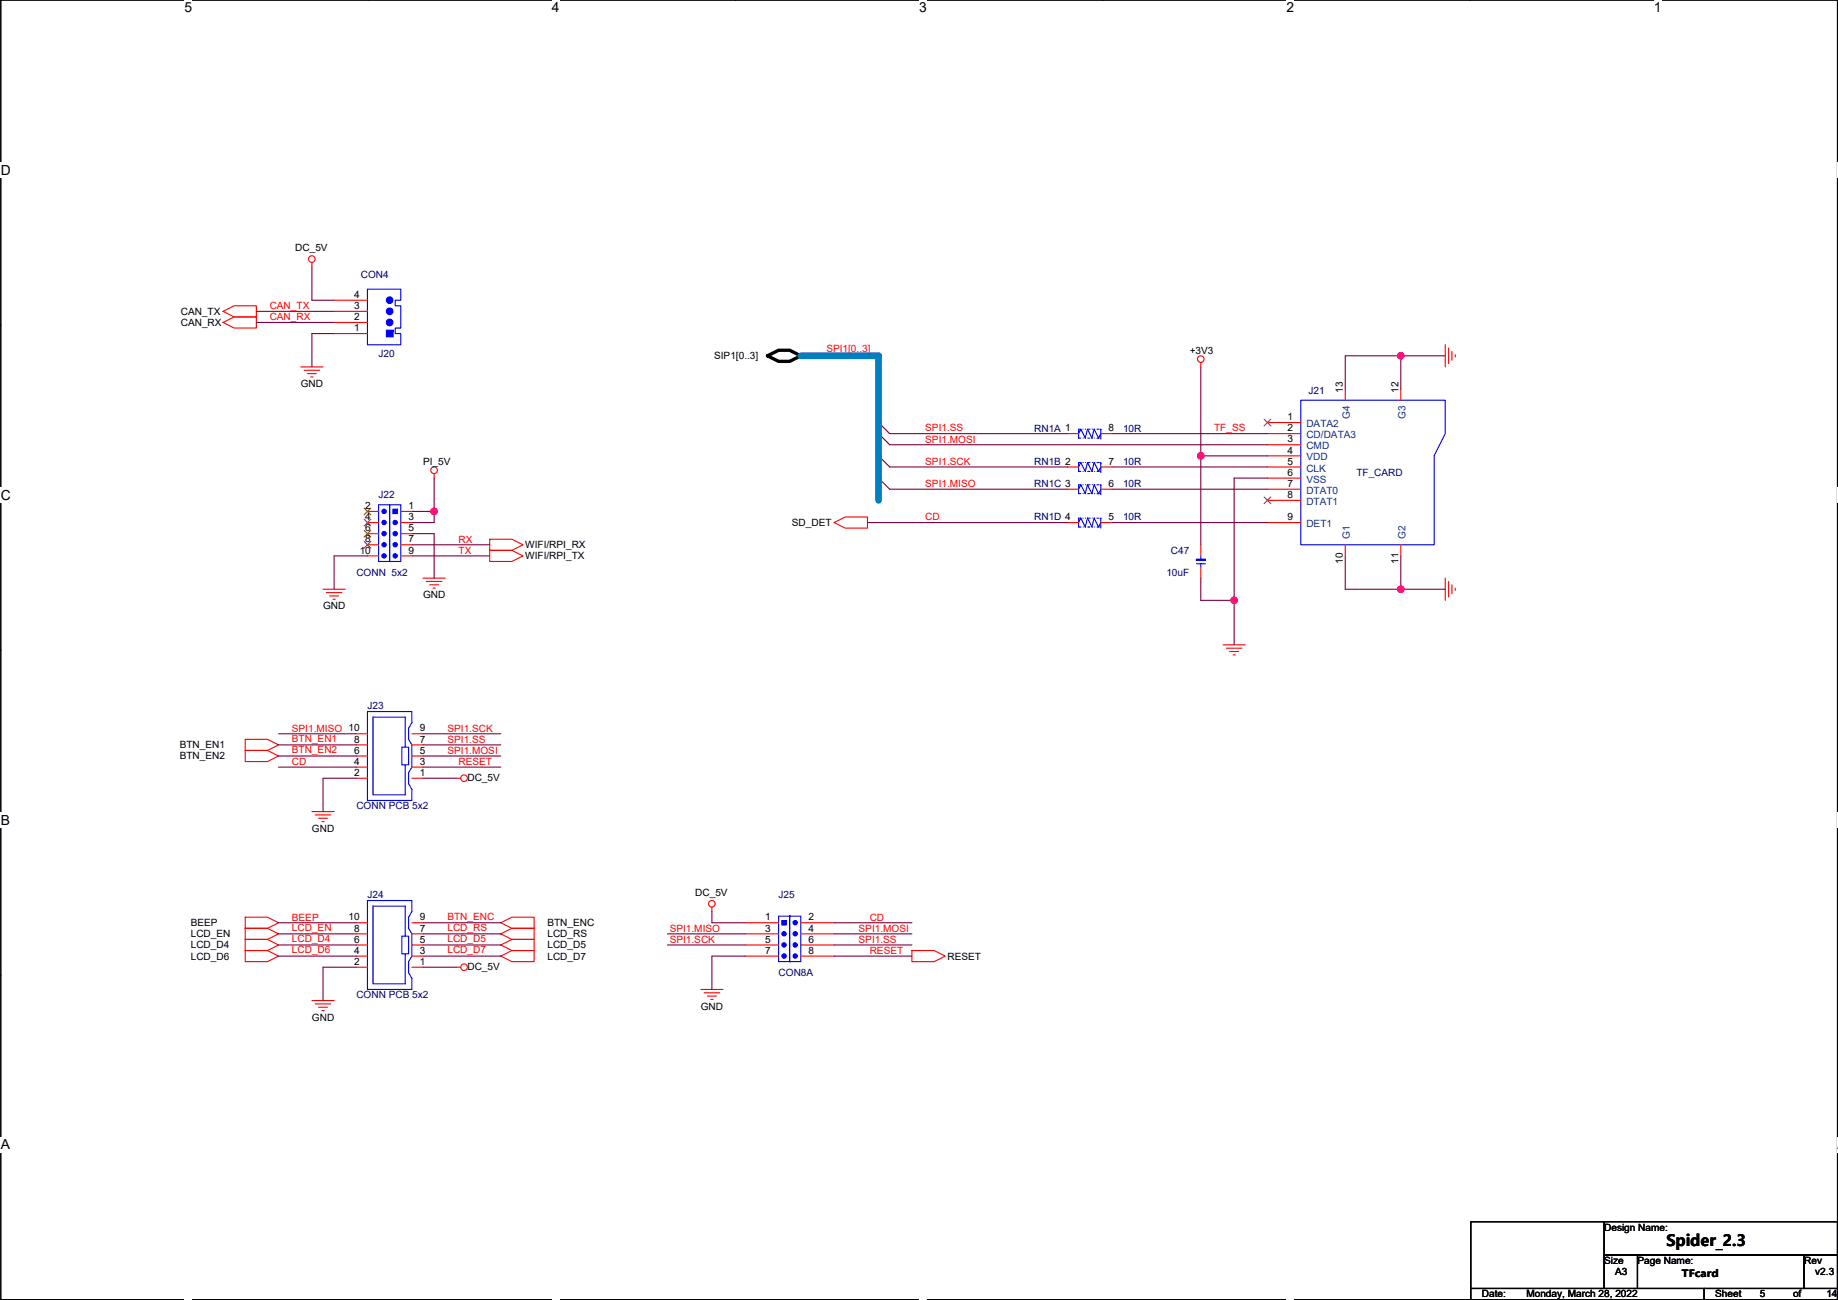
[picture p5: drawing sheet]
<svg xmlns="http://www.w3.org/2000/svg" width="420mm" height="297mm" viewBox="0 0 420 297" stroke-linecap="round" stroke-linejoin="round" font-family="sans-serif">
<path d="M.2 0h419.8v296.9h-419.8z" fill="none" stroke="#000" stroke-width=".25"/>
<g fill="#fff">
<path d="M42.2 0h1.7v3.5h-1.7z"/>
<path d="M42.2 296.9l1.7 .1z"/>
</g>
<path d="M84.1 0h.1M84.1 296.9h.1" fill="none" stroke="#000" stroke-width=".25"/>
<g fill="#fff">
<path d="M126.1 0h1.8v3.5h-1.8z"/>
<path d="M126.1 296.9l1.8 .1z"/>
</g>
<path d="M168.1 0h.1M168.1 296.9h.1" fill="none" stroke="#000" stroke-width=".25"/>
<g fill="#fff">
<path d="M210.1 0h1.7v3.5h-1.7z"/>
<path d="M210.1 296.9l1.7 .1z"/>
</g>
<path d="M252.1 0h.1M252.1 296.9h.1" fill="none" stroke="#000" stroke-width=".25"/>
<g fill="#fff">
<path d="M294.1 0h1.7v3.5h-1.7z"/>
<path d="M294.1 296.9l1.7 .1z"/>
</g>
<path d="M336.1 0h.1M336.1 296.9h.1" fill="none" stroke="#000" stroke-width=".25"/>
<g fill="#fff">
<path d="M378 0h1.8v3.5h-1.8z"/>
<path d="M378 296.9l1.8 .1z"/>
<path d="M.2 37.1h2.3v3.5h-2.3z"/>
<path d="M420 37.1h.2v3.5h-.2z"/>
<path d="M.2 111.4h2.3v3.5h-2.3z"/>
<path d="M420 111.4h.2v3.5h-.2z"/>
</g>
<path d="M.2 74.3h.1M420 74.3h.1" fill="none" stroke="#000" stroke-width=".25"/>
<g fill="#fff">
<path d="M.2 185.6h2.1v3.5h-2.1z"/>
<path d="M420 185.6h.2v3.5h-.2z"/>
</g>
<path d="M.2 148.5h.1M420 148.5h.1" fill="none" stroke="#000" stroke-width=".25"/>
<g fill="#fff">
<path d="M.2 259.8h2.1v3.5h-2.1z"/>
<path d="M420 259.8h.2v3.5h-.2z"/>
</g>
<path d="M.2 222.7h.1M420 222.7h.1M336.2 279.2h30.5v15.2h-30.5zM366.7 279.2h53.3v7.6h-53.3zM336.2 294.4h53.4v2.5h-53.4zM366.7 286.8h7.6v7.6h-7.6zM374.3 286.8h38.1v7.6h-38.1zM389.6 294.4h30.4v2.5h-30.4zM412.4 286.8h7.6v7.6h-7.6z" fill="none" stroke="#000" stroke-width=".25"/>
<g fill="none" stroke="#f00" stroke-width=".25">
<path d="M71.3 60v1M51 71.1l2.5-1.2h5.1v2.5h-5.1zM51 73.7l2.5-1.3h5.1v2.6h-5.1zM76.4 76.2h7.6M76.4 73.7h7.6M76.4 71.1h7.6M76.4 68.6h7.6M330.4 78.8v5M331.1 79.5v3.6M68.8 83.8h5M69.5 84.6h3.6M70.3 85.4h2"/>
<path d="M71 86.1h.6M244 99.1h2.6M251.6 99.1h2.6M274.5 82.8v1M289.7 96.5h7.7M289.7 99.1h7.7M307.5 88.9v2.6M320.2 88.9v2.6M331.9 80.3v2M332.7 81v.6M84 116.9h2.5M84 119.4h2.5"/>
<path d="M91.6 116.9h2.6M91.6 119.4h2.6M99.2 108.2v1M190.7 119.4l2.5-1.3h5.1v2.6h-5.1zM244 119.4h2.6M244 106.7h2.6M244 111.8h2.6M251.6 119.4h2.6M251.6 106.7h2.6M251.6 111.8h2.6M289.7 101.6h7.7M289.7 104.2h7.7"/>
<path d="M289.7 106.7h7.7M289.7 109.2h7.7M289.7 111.8h7.7M289.7 114.3h7.7M289.7 119.4h7.7M73.8 134.6h5.1M74.6 135.4h3.6M75.4 136.2h2M76.1 136.9h.5M84 121.9h2.5M84 124.5h2.5M84 127h2.5"/>
<path d="M91.6 121.9h2.6M91.6 124.5h2.6M91.6 127h2.6M96.7 132.1h5.1M97.5 132.9h3.5M98.2 133.6h2.1M99 134.4h.5M111.9 123.2h5.1l2.6 1.3-2.6 1.3h-5.1zM111.9 125.8h5.1l2.6 1.2-2.6 1.3h-5.1zM274.5 124.5v2.5M274.5 129.6v2.5M307.5 124.5v2.5"/>
<path d="M320.2 124.5v2.5M330.4 132.1v5.1M331.1 132.9v3.5M331.9 133.6v2.1M332.7 134.4v.5M279.6 147.3h5.1M280.3 148.1h3.6M281.1 148.9h2M281.9 149.6h.5M56.1 168.9h5l2.6 1.3-2.6 1.3h-5zM56.1 171.5h5l2.6 1.2-2.6 1.3h-5zM81.5 177.8h2.5"/>
<path d="M81.5 175.3h2.5M81.5 172.7h2.5M81.5 170.2h2.5M81.5 167.7h2.5M94.2 177.8h2.5M94.2 175.3h2.5M94.2 172.7h2.5M94.2 170.2h2.5M94.2 167.7h2.5M104.3 177.8h1M71.3 185.4h5.1M72.1 186.2h3.5"/>
<path d="M72.8 187h2.1M73.6 187.7h.5M56.1 209.6h5l2.6 1.2-2.6 1.3h-5zM56.1 212.1h5l2.6 1.3-2.6 1.3h-5zM56.1 214.7h5l2.6 1.2-2.6 1.3h-5zM56.1 217.2h5l2.6 1.3-2.6 1.2h-5zM81.5 218.5h2.5M81.5 215.9h2.5M81.5 213.4h2.5M81.5 210.8h2.5M94.2 218.5h2.5M94.2 215.9h2.5"/>
<path d="M94.2 213.4h2.5M94.2 210.8h2.5M114.5 210.8l2.5-1.2h5.1v2.5h-5.1zM114.5 213.4l2.5-1.3h5.1v2.6h-5.1zM114.5 215.9l2.5-1.2h5.1v2.5h-5.1zM114.5 218.5l2.5-1.3h5.1v2.5h-5.1zM162.7 207.3v1M170.4 210.8h7.6M170.4 213.4h7.6M170.4 215.9h7.6M170.4 218.5h7.6M183.1 210.8h7.6"/>
<path d="M183.1 213.4h7.6M183.1 215.9h7.6M183.1 218.5h7.6M208.5 217.2h5l2.6 1.3-2.6 1.2h-5zM71.3 228.6h5.1M72.1 229.4h3.5M72.8 230.1h2.1M73.6 230.9h.5M81.5 221h2.5M94.2 221h2.5M104.3 221h1M160.2 226.1h5.1"/>
<path d="M161 226.8h3.5M161.7 227.6h2.1M162.5 228.4h.5"/>
<circle cx="71.3" cy="59.2" r=".76"/>
<circle cx="274.5" cy="82" r=".76"/>
<circle cx="99.2" cy="107.4" r=".76"/>
<circle cx="106.1" cy="177.8" r=".76"/>
<circle cx="162.7" cy="206.5" r=".76"/>
<circle cx="106.1" cy="221" r=".76"/>
</g>
<path d="M175.4 81.3l2.6-1.3h2.5l2.6 1.3-2.6 1.3h-2.5z" fill="none" stroke="#000" stroke-width=".76"/>
<g fill="none" stroke="#800040" stroke-width=".25">
<path d="M58.6 73.7h17.8M58.6 71.1h17.8M71.3 61v7.6h5.1M76.4 76.2h-5.1v7.6M200.8 96.5l2.6 2.6h40.6M200.8 99.1l2.6 2.5h86.3M254.2 99.1h35.5M274.5 83.8v20.4M320.2 81.3h-12.7v7.6M320.2 81.3h10.2M320.2 81.3v7.6M94.2 116.9h5"/>
<path d="M99.2 109.2v7.7M99.2 116.9v2.5h-5M198.3 119.4h45.7M200.8 104.2l2.6 2.5h40.6M200.8 109.2l2.6 2.6h40.6M254.2 106.7h35.5M254.2 111.8h35.5M254.2 119.4h35.5M274.5 104.2v20.3M274.5 104.2h15.2M289.7 109.2h-7.6v28M84 127h-7.6v7.6"/>
<path d="M94.2 124.5h17.7M94.2 127h17.7M94.2 121.9h5v10.2M274.5 132.1v5.1h7.6M282.1 137.2v10.1M307.5 127v7.6h12.7M320.2 134.6h10.2M320.2 127v7.6M63.7 170.2h17.8M63.7 172.7h17.8M63.7 175.3h17.8M63.7 167.7h17.8"/>
<path d="M81.5 177.8h-7.7v7.6M96.7 167.7h17.8M96.7 170.2h17.8M96.7 172.7h17.8M96.7 175.3h17.8M96.7 177.8h7.6M63.7 213.4h17.8M63.7 215.9h17.8M63.7 218.5h17.8M63.7 210.8h17.8M96.7 210.8h17.8M96.7 213.4h17.8"/>
<path d="M96.7 215.9h17.8M96.7 218.5h17.8M152.6 213.4h17.8M152.6 215.9h17.8M162.7 208.3v2.5h7.7M170.4 218.5h-7.7v7.6M190.7 210.8h17.8M190.7 213.4h17.8M190.7 215.9h17.8M190.7 218.5h17.8M81.5 221h-7.7v7.6M96.7 221h7.6"/>
</g>
<g fill="none" stroke="#00f" stroke-width=".25">
<path d="M84 66.1h7.6v2.5h-1.3v1.3h1.3v5.1h-1.3v1.2h1.3v2.6h-7.6zM246.6 99.1l.5-1 1 2 .5-2 1 2 .5-2 1 2 .5-1M246.6 98.1v2M251.6 98.1v2M297.4 91.5h33v7.6l-2.6 5.1v20.3h-30.4zM86.5 115.3h2.6v13h-2.6zM89.1 115.3h2.5v13h-2.5zM246.6 119.4l.5-1 1 2 .5-2 1 2 .5-2 1 2 .5-1M246.6 106.7l.5-1 1 2 .5-2 1 2 .5-2 1 2 .5-1M246.6 111.8l.5-1 1 2 .5-2 1 2 .5-2 1 2 .5-1M246.6 118.4v2M246.6 105.7v2"/>
<path d="M246.6 110.8v2M251.6 118.4v2M251.6 105.7v2M251.6 110.8v2M273.5 128.8h2M274.5 128.8v.8M274.5 127v.8M84 162.6h10.2v2.5l-.8 1.3v2.5l.8 1.3v5.1l-.8 1.3v2.5l.8 1.3v2.5h-10.2zM91.9 170.7h1.5v4.1h-1.5zM92.6 170.7v-6.8h-7.3v17.7h7.3v-6.8M84 205.8h10.2v2.5l-.8 1.3v2.5l.8 1.3v5.1l-.8 1.2v2.6l.8 1.2v2.6h-10.2zM91.9 213.9h1.5v4.1h-1.5z"/>
<path d="M92.6 213.9v-6.9h-7.3v17.8h7.3v-6.8M178 209.3h2.5v10.4h-2.5zM180.5 209.3h2.6v10.4h-2.6z"/>
</g>
<g fill="none" stroke="#00f" stroke-width=".25" stroke-dasharray=".5 .5 0 .5 0 .5">
<path d="M246.6 98.1h5M251.6 98.1h.1M246.6 118.4h5M246.6 100.1h5M246.6 105.7h5M246.6 107.7h5M246.6 110.8h5M246.6 112.8h5M251.6 118.4h.1M251.6 100.1h.1M251.6 105.7h.1M251.6 107.7h.1"/>
<path d="M251.6 110.8h.1M251.6 112.8h.1M246.6 120.4h5M251.6 120.4h.1"/>
</g>
<g fill="#00f" stroke="#00f" stroke-width=".25">
<path d="M88.3 75.5v1.5h1.5v-1.5z" fill-rule="evenodd"/>
<path d="M273.5 127.8v.2h2v-.2z" fill-rule="evenodd"/>
<path d="M178.7 210.3v1h1.1v-1z" fill-rule="evenodd"/>
<path d="M89.8 116.4v1h1.1v-1z" fill-rule="evenodd"/>
<circle cx="89.1" cy="73.7" r=".76"/>
<circle cx="89.1" cy="71.1" r=".76"/>
<circle cx="89.1" cy="68.6" r=".76"/>
<circle cx="181.8" cy="213.4" r=".5"/>
<circle cx="181.8" cy="215.9" r=".5"/>
<circle cx="181.8" cy="218.4" r=".5"/>
<circle cx="179.2" cy="213.4" r=".5"/>
<circle cx="179.2" cy="215.9" r=".5"/>
<circle cx="179.2" cy="218.4" r=".5"/>
<circle cx="181.8" cy="210.8" r=".5"/>
<circle cx="90.3" cy="119.4" r=".5"/>
<circle cx="90.3" cy="121.9" r=".5"/>
<circle cx="90.3" cy="124.5" r=".5"/>
<circle cx="90.3" cy="127" r=".5"/>
<circle cx="87.8" cy="119.4" r=".5"/>
<circle cx="87.8" cy="121.9" r=".5"/>
<circle cx="87.8" cy="124.5" r=".5"/>
<circle cx="87.8" cy="127" r=".5"/>
<circle cx="87.8" cy="116.8" r=".5"/>
</g>
<path d="M289 95.8l1.5 1.5M290.5 95.8l-1.5 1.5M83.2 116.1l1.6 1.5M83.2 118.6l1.6 1.6M84.8 116.1l-1.6 1.5M84.8 118.6l-1.6 1.6M289 113.6l1.5 1.5M290.5 113.6l-1.5 1.5M83.2 121.2l1.6 1.5M83.2 123.7l1.6 1.6M84.8 121.2l-1.6 1.5M84.8 123.7l-1.6 1.6" fill="none" stroke="#804000" stroke-width=".23"/>
<g fill="#f0f" stroke="#f0f" stroke-width=".25">
<circle cx="320.2" cy="81.3" r=".76"/>
<circle cx="274.5" cy="104.1" r=".76"/>
<circle cx="282.1" cy="137.2" r=".76"/>
<circle cx="320.2" cy="134.6" r=".76"/>
<circle cx="99.2" cy="116.8" r=".76"/>
</g>
<path d="M183.1 81.3h17.7v33" fill="none" stroke="#0080c0" stroke-width="1.5"/>
<text font-size="3.6" x="380.9" y="284.7">Spider_2.3</text>
<g font-size="3.2">
<text x="42.2" y="2.8">5</text>
<text x="126.1" y="2.8">4</text>
<text x="210.1" y="2.8">3</text>
<text x="294.1" y="2.8">2</text>
<text x="378" y="2.8">1</text>
<text x=".2" y="39.9">D</text>
<text x=".2" y="114.2">C</text>
<text x=".2" y="188.4">B</text>
<text x=".2" y="262.6">A</text>
<text x="420" y="262.6">A</text>
</g>
<g font-size="2.3">
<text x="67.5" y="57.4">DC_5V</text>
<text x="41.3" y="71.9">CAN_TX</text>
<text x="81" y="70.6">3</text>
<text x="81" y="68.1">4</text>
<text x="41.3" y="74.5">CAN_RX</text>
<text x="81" y="75.7">1</text>
<text x="81" y="73.2">2</text>
<text x="163.2" y="82.1">SIP1[0..3]</text>
<text x="272" y="80.8">+3V3</text>
<text x="68.8" y="88.4">GND</text>
<text x="307" y="89.7" transform="rotate(-90 307 89.7)">13</text>
<text x="319.7" y="89.7" transform="rotate(-90 319.7 89.7)">12</text>
<text x="253.4" y="98.6">8</text>
<text x="294.3" y="96">1</text>
<text x="294.3" y="98.6">2</text>
<text x="294.3" y="101.1">3</text>
<text x="96.7" y="106.2">PI_5V</text>
<text x="253.4" y="106.2">7</text>
<text x="294.3" y="103.6">4</text>
<text x="294.3" y="106.2">5</text>
<text x="253.4" y="111.3">6</text>
<text x="294.3" y="108.7">6</text>
<text x="294.3" y="111.3">7</text>
<text x="294.3" y="113.8">8</text>
<text x="83.5" y="116.3">2</text>
<text x="83.5" y="118.9">4</text>
<text x="93.4" y="116.3">1</text>
<text x="93.4" y="118.9">3</text>
<text x="253.4" y="118.9">5</text>
<text x="294.3" y="118.9">9</text>
<text x="83.5" y="121.4">6</text>
<text x="83.5" y="124">8</text>
<text x="93.4" y="121.4">5</text>
<text x="93.4" y="124">7</text>
<text x="120.1" y="125.3">WIFI/RPI_RX</text>
<text x="181" y="120.2">SD_DET</text>
<text x="82.2" y="126.5">10</text>
<text x="93.4" y="126.5">9</text>
<text x="120.1" y="127.8">WIFI/RPI_TX</text>
<text x="307" y="128.8" transform="rotate(-90 307 128.8)">10</text>
<text x="319.7" y="128.8" transform="rotate(-90 319.7 128.8)">11</text>
<text x="96.7" y="136.7">GND</text>
<text x="73.8" y="139.2">GND</text>
<text x="95.9" y="167.1">9</text>
<text x="41.1" y="171">BTN_EN1</text>
<text x="41.1" y="173.5">BTN_EN2</text>
<text x="81" y="172.2">6</text>
<text x="81" y="169.7">8</text>
<text x="95.9" y="172.2">5</text>
<text x="95.9" y="169.7">7</text>
<text x="81" y="177.3">2</text>
<text x="81" y="174.8">4</text>
<text x="95.9" y="177.3">1</text>
<text x="95.9" y="174.8">3</text>
<text x="106.9" y="178.4">DC_5V</text>
<text x="71.3" y="190">GND</text>
<text x="158.9" y="204.8">DC_5V</text>
<text x="43.6" y="211.6">BEEP</text>
<text x="43.6" y="214.2">LCD_EN</text>
<text x="79.7" y="210.3">10</text>
<text x="81" y="215.4">6</text>
<text x="81" y="212.9">8</text>
<text x="95.9" y="215.4">5</text>
<text x="95.9" y="212.9">7</text>
<text x="95.9" y="210.3">9</text>
<text x="125.1" y="211.6">BTN_ENC</text>
<text x="125.1" y="214.2">LCD_RS</text>
<text x="174.9" y="210.3">1</text>
<text x="174.9" y="212.9">3</text>
<text x="174.9" y="215.4">5</text>
<text x="184.8" y="210.3">2</text>
<text x="184.8" y="212.9">4</text>
<text x="184.8" y="215.4">6</text>
<text x="43.6" y="216.7">LCD_D4</text>
<text x="43.6" y="219.2">LCD_D6</text>
<text x="81" y="220.5">2</text>
<text x="81" y="217.9">4</text>
<text x="95.9" y="220.5">1</text>
<text x="95.9" y="217.9">3</text>
<text x="106.9" y="221.5">DC_5V</text>
<text x="125.1" y="216.7">LCD_D5</text>
<text x="125.1" y="219.2">LCD_D7</text>
<text x="174.9" y="217.9">7</text>
<text x="184.8" y="217.9">8</text>
<text x="216.6" y="219.2">RESET</text>
<text x="71.3" y="233.2">GND</text>
<text x="160.2" y="230.7">GND</text>
<text x="366.7" y="281.2">Design Name:</text>
<text x="366.7" y="288.8">Size</text>
<text x="369.2" y="291.4">A3</text>
<text x="374.3" y="288.8">Page Name:</text>
<text x="384.5" y="291.7">TFcard</text>
<text x="412.4" y="288.8">Rev</text>
<text x="415" y="291.4">v2.3</text>
<text x="338.8" y="296.5">Date:</text>
<text x="348.9" y="296.5">Monday, March 28, 2022</text>
<text x="392.1" y="296.5">Sheet</text>
<text x="402.3" y="296.5">5</text>
<text x="409.9" y="296.5">of</text>
<text x="417.5" y="296.5">14</text>
</g>
<g font-size="2.3" fill="#000080">
<text x="82.5" y="63.5">CON4</text>
<text x="86.5" y="81.6">J20</text>
<text x="299.1" y="90">J21</text>
<text x="236.4" y="98.6">RN1A 1</text>
<text x="256.7" y="98.6">10R</text>
<text x="236.4" y="106.2">RN1B 2</text>
<text x="256.7" y="106.2">10R</text>
<text x="86.5" y="113.8">J22</text>
<text x="236.4" y="111.3">RN1C 3</text>
<text x="256.7" y="111.3">10R</text>
<text x="310.1" y="108.8">TF_CARD</text>
<text x="236.4" y="118.9">RN1D 4</text>
<text x="256.7" y="118.9">10R</text>
<text x="81.5" y="131.6">CONN 5x2</text>
<text x="266.6" y="131.6">10uF</text>
<text x="267.6" y="126.5">C47</text>
<text x="84" y="162.1">J23</text>
<text x="81.5" y="185">CONN PCB 5x2</text>
<text x="84" y="205.3">J24</text>
<text x="178" y="205.3">J25</text>
<text x="178" y="223.1">CON8A</text>
<text x="81.5" y="228.1">CONN PCB 5x2</text>
</g>
<g font-size="2.3" fill="#f00">
<text x="61.6" y="70.5">CAN_TX</text>
<text x="61.6" y="73.1">CAN_RX</text>
<text x="188.9" y="80.5">SPI1[0..3]</text>
<text x="211.5" y="98.6">SPI1.SS</text>
<text x="211.5" y="101.1">SPI1.MOSI</text>
<text x="277.5" y="98.5">TF_SS</text>
<text x="211.5" y="106.2">SPI1.SCK</text>
<text x="211.5" y="111.3">SPI1.MISO</text>
<text x="211.5" y="118.9">CD</text>
<text x="104.8" y="124">RX</text>
<text x="104.8" y="126.5">TX</text>
<text x="66.7" y="167.2">SPI1.MISO 10</text>
<text x="102.3" y="167.2">SPI1.SCK</text>
<text x="66.7" y="169.6">BTN_EN1</text>
<text x="66.7" y="172.1">BTN_EN2</text>
<text x="102.3" y="169.7">SPI1.SS</text>
<text x="102.3" y="172.2">SPI1.MOSI</text>
<text x="66.7" y="174.8">CD</text>
<text x="104.8" y="174.8">RESET</text>
<text x="66.7" y="210.3">BEEP</text>
<text x="66.7" y="212.8">LCD_EN</text>
<text x="66.7" y="215.3">LCD_D4</text>
<text x="102.3" y="210.2">BTN_ENC</text>
<text x="102.3" y="212.8">LCD_RS</text>
<text x="102.3" y="215.3">LCD_D5</text>
<text x="153.1" y="212.9">SPI1.MISO</text>
<text x="153.1" y="215.4">SPI1.SCK</text>
<text x="196.3" y="212.9">SPI1.MOSI</text>
<text x="196.3" y="215.4">SPI1.SS</text>
<text x="198.8" y="210.3">CD</text>
<text x="66.7" y="217.8">LCD_D6</text>
<text x="102.3" y="217.8">LCD_D7</text>
<text x="198.8" y="218">RESET</text>
</g>
<g font-size="2.3" fill="#004080">
<text x="308.6" y="95.8" transform="rotate(-90 308.6 95.8)">G4</text>
<text x="321.3" y="95.8" transform="rotate(-90 321.3 95.8)">G3</text>
<text x="298.6" y="97.6">DATA2</text>
<text x="298.6" y="100.1">CD/DATA3</text>
<text x="298.6" y="102.7">CMD</text>
<text x="298.6" y="105.2">VDD</text>
<text x="298.6" y="107.7">CLK</text>
<text x="298.6" y="110.3">VSS</text>
<text x="298.6" y="112.8">DTAT0</text>
<text x="298.6" y="115.4">DTAT1</text>
<text x="298.6" y="120.4">DET1</text>
<text x="308.6" y="123.2" transform="rotate(-90 308.6 123.2)">G1</text>
<text x="321.3" y="123.2" transform="rotate(-90 321.3 123.2)">G2</text>
</g>
</svg>
